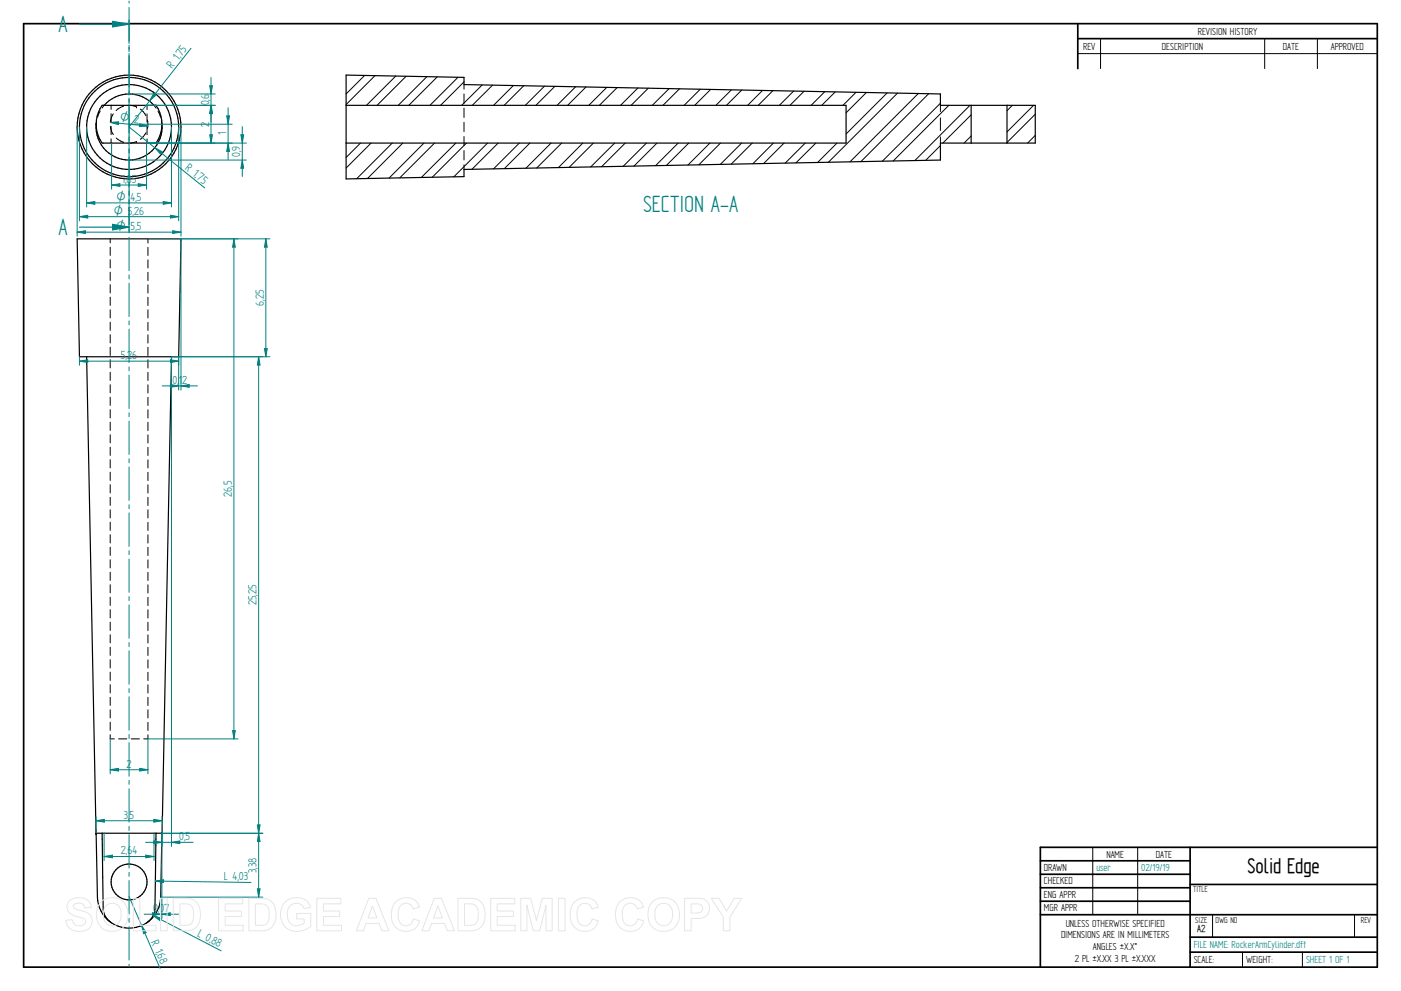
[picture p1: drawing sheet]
<svg xmlns="http://www.w3.org/2000/svg" width="594mm" height="420mm" viewBox="0 0 594 420" stroke-linecap="round" stroke-linejoin="round" font-family="sans-serif">
<g fill="none" stroke="#000" stroke-width=".72">
<path d="M10 10h574v400h-574zM457 10v19.1M457 16.4h127M504.6 359.2v50.8M584 359.2h-142.9v50.8M441.1 365h63.5M441.1 370.7h63.5M441.1 376.4h63.5M504.6 375h79.4M441.1 382.1h63.5M441.1 387.8h142.9M504.6 397.3h79.4"/>
<path d="M504.6 403.7h79.4"/>
</g>
<g fill="none" stroke="#000" stroke-width=".42">
<path d="M466.7 16.4v12.7M536.3 16.4v12.7M558.6 16.4v12.7M457 22.7h127M41 51.2l-.2 1.5M42.5 47.1l-1.1 2.6M44.1 44.7l-.8 1.1M46.8 53.6l.4 1.9 .9 1.6M47.1 44.7v1.7M47.1 48.2v3.5M47.1 53.6v3.5M47.1 58.9v1.8"/>
<path d="M48 48.3l-.8 1.5-.4 1.9M49.3 58.5l3.1 1.8M52.4 45l-1.3 .6-1.9 1.3M54.3 44.7h1.3l2.3 .6M57.9 45.3h.1M59.5 46.3l1.2 1 1.1 1.8M61.9 56.3l-1.2 1.7-1.2 1.1M62.4 44.7v1.7M62.4 48.3v3.5M62.4 53.6v3.5M62.4 58.9v1.8M62.5 50.8l.2 1.9-.2 1.8"/>
<path d="M65.3 44.7l.9 1.1M67 47.1l1.1 2.7M68.5 51.3l.2 1.4M57.9 60l-3.6 .7M57.9 60h.1M46.7 101.3v1.7M46.7 104.8v3.5M46.7 110.1v3.5M46.7 115.4v3.5M62.7 101.3v1.7M62.7 104.9v3.4M62.7 110.2v3.4"/>
<path d="M62.7 115.4v3.6M46.7 120.7v3.5M46.7 126v3.5M46.7 131.3v3.5M46.7 136.6v3.5M62.7 120.7v3.5M62.7 126v3.5M62.7 131.4v3.4M62.7 136.7v3.4M46.7 141.9v3.5M46.7 147.2v3.5M46.7 152.5v3.5"/>
<path d="M46.7 157.8v3.5M62.7 141.9v3.6M62.7 147.2v3.5M62.7 152.5v3.5M62.7 157.9v3.4M46.7 163.1v3.5M46.7 168.4v3.5M46.7 173.7v3.5M46.7 179v3.5M62.7 163.2v3.4M62.7 168.4v3.5M62.7 173.7v3.5"/>
<path d="M62.7 179v3.5M46.7 184.3v3.5M46.7 189.6v3.5M46.7 194.9v3.5M62.7 184.4v3.4M62.7 189.7v3.4M62.7 194.9v3.5M46.7 200.2v3.5M46.7 205.5v3.5M46.7 210.8v3.5M46.7 216.1v3.5M62.7 200.2v3.6"/>
<path d="M62.7 205.5v3.5M62.7 210.9v3.4M62.7 216.2v3.4M46.7 221.4v3.5M46.7 226.7v3.5M46.7 232v3.5M46.7 237.3v3.5M62.7 221.4v3.5M62.7 226.7v3.6M62.7 232v3.5M62.7 237.4v3.4M46.7 242.6v3.5"/>
<path d="M46.7 247.9v3.5M46.7 253.2v3.5M46.7 258.5v3.5M62.7 242.7v3.4M62.7 247.9v3.5M62.7 253.2v3.6M62.7 258.5v3.5M46.7 263.8v3.5M46.7 269.1v3.5M46.7 274.4v3.5M46.7 279.7v3.5M62.7 263.8v3.5"/>
<path d="M62.7 269.2v3.4M62.7 274.4v3.5M62.7 279.7v3.6M46.7 285v3.5M46.7 290.3v3.5M46.7 295.6v3.5M62.7 285v3.5M62.7 290.3v3.5M62.7 295.7v3.4M46.7 311.5v1.8h1.8M46.7 300.9v3.5M46.7 306.2v3.5"/>
<path d="M50.3 313.3h3.5M55.6 313.3h3.5M62.7 311.5v1.8h-1.7M62.7 300.9v3.5M62.7 306.2v3.5M463.4 359.2v28.6M482.4 359.2v28.6M514.2 387.9v9.4M574.4 387.9v9.4M526.9 403.7v6.3M552.3 403.7v6.3"/>
</g>
<g fill="none" stroke="#000" stroke-width=".51">
<path d="M40.8 52.7a14 14 0 0 0 13.9 15.2 14 14 0 0 0 14-15.2M43.3 44.7h22.9a14.1 14.1 0 0 1 0 16h-22.9a13.9 13.9 0 0 1 0-16zM44.1 44.7a14 14 0 0 1 21.2 0M32.7 101.3h44l-.9 50h-42.1zM36.7 151.3l4.1 202h27.9l4-202M40.8 353.3l.5 27.1a13.7 13.7 0 0 0 5.5 10.5M43.3 353.3l.5 32.2a8.3 8.3 0 0 0 6.3 7.2 13.5 13.5 0 0 0 12-1.4M66.2 353.3l-.5 32.2a7.3 7.3 0 0 1-3.6 5.8M68.7 353.3l-.5 27.1a13.7 13.7 0 0 1-6.1 10.9"/>
<circle cx="54.7" cy="53.9" r="21.1"/>
<circle cx="54.7" cy="53.8" r="18"/>
<circle cx="54.7" cy="53.8" r="22"/>
<circle cx="54.7" cy="373.9" r="7.6"/>
</g>
<g fill="#000">
<circle cx="40.8" cy="353.3" r=".25"/>
<circle cx="68.7" cy="353.3" r=".25"/>
</g>
<path d="M33.7 10.2h21v8.1M54.7 20.1v1.7M54.7 23.6v16.2M54.7 41.6v1.7M54.7 45.1v16.2M54.7 63.2v1.7M54.7 66.6v16.3M54.7 84.7v1.7M54.7 88.2v8.1" fill="none" stroke="#008080" stroke-width=".51"/>
<path d="M47.7 9.1l7 1.1-7 1.2z" fill="#008080"/>
<path d="M47.7 9.1l7 1.1-7 1.2zM33.7 96.3h21" fill="none" stroke="#008080" stroke-width=".51"/>
<path d="M47.7 95.1l7 1.2-7 1.2z" fill="#008080"/>
<path d="M54.7 8.5v1.7M47.7 95.1l7 1.2-7 1.2zM54.7 96.3v1.7" fill="none" stroke="#008080" stroke-width=".51"/>
<g fill="none" stroke="#000" stroke-width=".42">
<path d="M154.6 32l-7.8 7.8M159 32.1l-12.2 12.2M167.8 32.3l-12.4 12.4M172.2 32.3l-12.3 12.4M181 32.5l-12.1 12.2M185.4 32.6l-12.1 12.1M194.2 32.8l-11.9 11.9M196.8 34.7l-10 10M196.8 35.9v1.9M196.8 39.8v4M204.5 36l-8.7 8.7M208.9 36.1l-8.6 8.6"/>
<path d="M217.7 36.3l-8.4 8.4M222.1 36.4l-8.3 8.3M230.9 36.5l-8.1 8.2M235.3 36.6l-8.1 8.1M244.1 36.8l-7.9 7.9M248.5 36.9l-7.8 7.8M257.3 37l-7.6 7.7M261.7 37.1l-7.5 7.6M270.5 37.3l-7.4 7.4M274.9 37.4l-7.3 7.3M283.7 37.6l-7.1 7.1M288.1 37.7l-7 7"/>
<path d="M296.9 37.8l-6.8 6.9M301.3 37.9l-6.7 6.8M310.1 38.1l-6.5 6.6M314.5 38.2l-6.4 6.5M323.3 38.4l-6.3 6.3M327.7 38.4l-6.2 6.3M336.5 38.6l-6 6.1M340.9 38.7l-5.9 6M349.8 38.9l-5.8 5.8M354.2 39l-5.8 5.7M363 39.2l-5.5 5.5M367.4 39.2l-8.6 8.6"/>
<path d="M376.2 39.4l-17.4 17.4M380.6 39.5l-29.3 29.3M389.4 39.7l-29 28.9M393.8 39.8l-28.8 28.7M196.8 45.8v4M196.8 51.9v3.9M196.8 57.9v3.9M398.8 43.8l-24.6 24.5M398.8 44.7v2.6M398.8 50v5.3M398.8 58v2.7M402.3 44.7l-23.6 23.5"/>
<path d="M411.3 44.7l-23.4 23.4M411.8 48.7l-12 12M411.8 57.7l-3 3M429.3 44.7l-2.3 2.2M438.3 44.7l-11.3 11.2M439 48.4l-12 12M439 57.4l-3.3 3.3M152.9 60.7l-6.1 6.1M157.3 60.7l-10.5 10.5M166.3 60.7l-15 15.1M170.8 60.7l-15 15M179.8 60.7l-14.8 14.8"/>
<path d="M184.3 60.7l-14.8 14.7M193.3 60.7l-14.6 14.5M196.8 63.8v4M196.8 69.8v2M197.8 60.7l-14.5 14.4M206.7 60.7l-14.3 14.3M211.2 60.7l-11.1 11.1M220.2 60.7l-10.9 10.9M224.7 60.7l-10.8 10.8M233.7 60.7l-10.7 10.6M238.2 60.7l-10.6 10.5M247.1 60.7l-10.3 10.4"/>
<path d="M251.6 60.7l-10.3 10.3M260.6 60.7l-10.1 10.1M265.1 60.7l-10 10M274.1 60.7l-9.9 9.8M278.6 60.7l-9.8 9.7M287.6 60.7l-9.6 9.5M292.1 60.7l-9.5 9.4M301 60.7l-9.3 9.3M305.5 60.7l-9.2 9.2M314.5 60.7l-9 9M319 60.7l-9 8.9M327.9 60.7l-8.7 8.7"/>
<path d="M332.5 60.7l-8.7 8.6M341.5 60.7l-8.6 8.5M345.9 60.7l-8.4 8.3M354.9 60.7l-8.2 8.2M398.8 61.7l-6.3 6.3"/>
</g>
<path d="M146.8 31.8l50 1v3.1l202 3.9v4.9h40.2v16h-40.2v7.2l-202 3.9v3.1l-50 1zM146.8 44.7h212v16h-212M411.8 44.7v16M427 44.7v16" fill="none" stroke="#000" stroke-width=".51"/>
<g fill="none" stroke="#008080" stroke-width=".42">
<path d="M54.7 .5v.9M54.7 3.1v14.3M54.7 19.1v1.7M54.7 22.6v14.2M54.7 38.6v1.7M32.7 53.8v46.4M54.7 42.1v14.2M54.7 58.1v1.7M76.7 53.8v46.4M54.7 61.6v14.2M54.7 77.6v1.7M32.7 98.4l3.5-.6v1.2z"/>
<path d="M54.7 81.1v14.2M54.7 97.1v1.7M54.7 100.6v14.2M54.7 116.5v1.8M54.7 120.1v14.1M54.7 136.1v1.7M54.7 139.5v14.2M54.7 155.5v1.7M54.7 159v14.2M54.7 175v1.7M54.7 178.5v14.2M54.7 194.5v1.7"/>
<path d="M54.7 198v14.2M54.7 214v1.7M54.7 217.5v14.2M54.7 233.5v1.7M54.7 237v14.2M54.7 252.9v1.7M54.7 256.5v14.1M54.7 272.4v1.8M54.7 275.9v14.2M54.7 291.9v1.7M54.7 295.4v14.2M54.7 311.4v1.7"/>
<path d="M54.7 314.9v14.2M54.7 330.9v1.7M54.7 334.4v14.2M54.7 350.4v1.7M54.7 353.9v14.1M54.7 369.9v1.7M54.7 373.3v14.3M54.7 389.3v1.7M54.7 392.9v14.1M54.7 408.8v.9"/>
</g>
<path d="M32.7 98.4l3.5-.6v1.2z" fill="#008080"/>
<path d="M73.2 97.8l3.5 .6-3.5 .6z" fill="none" stroke="#008080" stroke-width=".42"/>
<path d="M73.2 97.8l3.5 .6-3.5 .6z" fill="#008080"/>
<path d="M33.7 53.8v39.8M75.8 53.8v39.8M32.7 98.4h44M33.7 91.9l3.5-.6v1.2z" fill="none" stroke="#008080" stroke-width=".42"/>
<path d="M33.7 91.9l3.5-.6v1.2z" fill="#008080"/>
<path d="M72.3 91.3l3.5 .6-3.5 .6z" fill="none" stroke="#008080" stroke-width=".42"/>
<path d="M72.3 91.3l3.5 .6-3.5 .6z" fill="#008080"/>
<path d="M36.7 53.8v34M72.7 53.8v34M33.7 91.9h42.1M36.7 86l3.5-.6v1.2z" fill="none" stroke="#008080" stroke-width=".42"/>
<path d="M36.7 86l3.5-.6v1.2z" fill="#008080"/>
<path d="M69.2 85.4l3.5 .6-3.5 .6z" fill="none" stroke="#008080" stroke-width=".42"/>
<path d="M69.2 85.4l3.5 .6-3.5 .6z" fill="#008080"/>
<path d="M46.8 51.9l15.9 1.5M46.8 51.9l3.5-.3-.1 1.2zM36.7 86h36" fill="none" stroke="#008080" stroke-width=".42"/>
<path d="M46.8 51.9l3.5-.3-.1 1.2z" fill="#008080"/>
<path d="M59.3 52.5l3.4 .9-3.6 .3z" fill="none" stroke="#008080" stroke-width=".42"/>
<path d="M59.3 52.5l3.4 .9-3.6 .3z" fill="#008080"/>
<path d="M47.3 60.7v19.5M47.3 78.4l3.5-.5v1.1zM62.1 60.7v19.5" fill="none" stroke="#008080" stroke-width=".42"/>
<path d="M47.3 78.4l3.5-.5v1.1z" fill="#008080"/>
<path d="M58.6 77.9l3.5 .5-3.5 .6z" fill="none" stroke="#008080" stroke-width=".42"/>
<path d="M58.6 77.9l3.5 .5-3.5 .6z" fill="#008080"/>
<path d="M65.1 39.8l.9 .7-2.6 2.3zM81 20.5l-26.3 33.3M47.3 78.4h14.8" fill="none" stroke="#008080" stroke-width=".42"/>
<path d="M65.1 39.8l.9 .7-2.6 2.3z" fill="#008080"/>
<path d="M54.7 53.8l32.1 25.9M65.7 62.6l3 1.7-.7 1z" fill="none" stroke="#008080" stroke-width=".42"/>
<path d="M65.7 62.6l3 1.7-.7 1z" fill="#008080"/>
<path d="M62.4 44.7h28.9M88.9 57.1h1.2l-.6 3.6zM62.4 60.7h28.9" fill="none" stroke="#008080" stroke-width=".42"/>
<path d="M88.9 57.1h1.2l-.6 3.6z" fill="#008080"/>
<path d="M89.5 44.7l.6 3.5h-1.2z" fill="none" stroke="#008080" stroke-width=".42"/>
<path d="M89.5 44.7l.6 3.5h-1.2z" fill="#008080"/>
<path d="M54.7 52.7h43.8M89.5 44.7v16M62.1 60.7h36.4M96.7 60.7l.6 3.5h-1.2z" fill="none" stroke="#008080" stroke-width=".42"/>
<path d="M96.7 60.7l.6 3.5h-1.2z" fill="#008080"/>
<path d="M96.1 49.1h1.2l-.6 3.6z" fill="none" stroke="#008080" stroke-width=".42"/>
<path d="M96.1 49.1h1.2l-.6 3.6z" fill="#008080"/>
<path d="M96.7 45.7v21.9M102.1 57.1h1.2l-.6 3.6zM54.7 67.9h49.8M62.1 60.7h42.4" fill="none" stroke="#008080" stroke-width=".42"/>
<path d="M102.1 57.1h1.2l-.6 3.6z" fill="#008080"/>
<path d="M102.7 67.9l.6 3.4h-1.2z" fill="none" stroke="#008080" stroke-width=".42"/>
<path d="M102.7 67.9l.6 3.4h-1.2z" fill="#008080"/>
<path d="M54.7 39.8h36.6M62.1 44.7h29.2M89.5 44.7l.6 3.5h-1.2zM102.7 53.7v21.1" fill="none" stroke="#008080" stroke-width=".42"/>
<path d="M89.5 44.7l.6 3.5h-1.2z" fill="#008080"/>
<path d="M88.9 36.4h1.2l-.6 3.4z" fill="none" stroke="#008080" stroke-width=".42"/>
<path d="M88.9 36.4h1.2l-.6 3.4z" fill="#008080"/>
<path d="M89.5 32.9v18.7M76.7 101.3h37.8M75.8 151.3h38.7M112.1 147.8h1.2l-.6 3.5z" fill="none" stroke="#008080" stroke-width=".42"/>
<path d="M112.1 147.8h1.2l-.6 3.5z" fill="#008080"/>
<path d="M112.7 101.3l.6 3.5h-1.2z" fill="none" stroke="#008080" stroke-width=".42"/>
<path d="M112.7 101.3l.6 3.5h-1.2z" fill="#008080"/>
<path d="M76.7 101.3v64.1M112.7 101.3v50M75.8 151.3v14.1M72.3 163l3.5 .6-3.5 .6z" fill="none" stroke="#008080" stroke-width=".42"/>
<path d="M72.3 163l3.5 .6-3.5 .6z" fill="#008080"/>
<path d="M76.7 163.6l3.5-.6v1.2z" fill="none" stroke="#008080" stroke-width=".42"/>
<path d="M76.7 163.6l3.5-.6v1.2z" fill="#008080"/>
<path d="M72.7 151.3h38.8M68.8 163.6h14.9M68.7 353.3h42.8M109.1 349.8h1.2l-.6 3.5z" fill="none" stroke="#008080" stroke-width=".42"/>
<path d="M109.1 349.8h1.2l-.6 3.5z" fill="#008080"/>
<path d="M109.7 151.3l.6 3.5h-1.2z" fill="none" stroke="#008080" stroke-width=".42"/>
<path d="M109.7 151.3l.6 3.5h-1.2z" fill="#008080"/>
<path d="M72.7 151.3v207.6M109.7 151.3v202M65.2 356.5l3.5 .6-3.5 .6zM68.7 353.3v5.6" fill="none" stroke="#008080" stroke-width=".42"/>
<path d="M65.2 356.5l3.5 .6-3.5 .6z" fill="#008080"/>
<path d="M72.7 357.1l3.5-.6v1.2z" fill="none" stroke="#008080" stroke-width=".42"/>
<path d="M72.7 357.1l3.5-.6v1.2z" fill="#008080"/>
<path d="M62.7 101.3h38.3M62.7 313.3h38.3M98.6 309.8h1.2l-.6 3.5zM61.7 357.1h20.2" fill="none" stroke="#008080" stroke-width=".42"/>
<path d="M98.6 309.8h1.2l-.6 3.5z" fill="#008080"/>
<path d="M99.2 101.3l.6 3.5h-1.2z" fill="none" stroke="#008080" stroke-width=".42"/>
<path d="M99.2 101.3l.6 3.5h-1.2z" fill="#008080"/>
<path d="M99.2 101.3v212M33.7 151.3v3.6M33.7 153.1l3.5-.6v1.2zM75.8 151.3v3.6" fill="none" stroke="#008080" stroke-width=".42"/>
<path d="M33.7 153.1l3.5-.6v1.2z" fill="#008080"/>
<path d="M72.3 152.5l3.5 .6-3.5 .6z" fill="none" stroke="#008080" stroke-width=".42"/>
<path d="M72.3 152.5l3.5 .6-3.5 .6z" fill="#008080"/>
<path d="M33.7 153.1h42.1M46.7 313.3v14.8M62.7 313.3v14.8M46.7 326.3l3.5-.5v1.1z" fill="none" stroke="#008080" stroke-width=".42"/>
<path d="M46.7 326.3l3.5-.5v1.1z" fill="#008080"/>
<path d="M59.2 325.8l3.5 .5-3.5 .6z" fill="none" stroke="#008080" stroke-width=".42"/>
<path d="M59.2 325.8l3.5 .5-3.5 .6z" fill="#008080"/>
<path d="M46.7 326.3h16M44.1 353.3v11.6M65.3 353.3v11.6M44.1 363.1l3.6-.6v1.2z" fill="none" stroke="#008080" stroke-width=".42"/>
<path d="M44.1 363.1l3.6-.6v1.2z" fill="#008080"/>
<path d="M61.8 362.5l3.5 .6-3.5 .6z" fill="none" stroke="#008080" stroke-width=".42"/>
<path d="M61.8 362.5l3.5 .6-3.5 .6z" fill="#008080"/>
<path d="M40.7 346.2v7.1M40.7 348l3.5-.6v1.2zM68.7 346.2v7.1M44.1 363.1h21.2" fill="none" stroke="#008080" stroke-width=".42"/>
<path d="M40.7 348l3.5-.6v1.2z" fill="#008080"/>
<path d="M65.2 347.4l3.5 .6-3.5 .6z" fill="none" stroke="#008080" stroke-width=".42"/>
<path d="M65.2 347.4l3.5 .6-3.5 .6z" fill="#008080"/>
<path d="M40.7 348h28M68.7 353.3h42.8M109.7 353.3l.6 3.5h-1.2zM68.2 380.4h43.3" fill="none" stroke="#008080" stroke-width=".42"/>
<path d="M109.7 353.3l.6 3.5h-1.2z" fill="#008080"/>
<path d="M109.1 376.9h1.2l-.6 3.5z" fill="none" stroke="#008080" stroke-width=".42"/>
<path d="M109.1 376.9h1.2l-.6 3.5z" fill="#008080"/>
<path d="M68.7 353.3v36M109.7 353.3v27.1M68.2 380.4v8.9M68.7 387.6l3.5-.6v1.2z" fill="none" stroke="#008080" stroke-width=".42"/>
<path d="M68.7 387.6l3.5-.6v1.2z" fill="#008080"/>
<path d="M64.6 387l3.6 .6-3.6 .6z" fill="none" stroke="#008080" stroke-width=".42"/>
<path d="M64.6 387l3.6 .6-3.6 .6z" fill="#008080"/>
<path d="M65.9 373.5l40.5 .6M65.9 373.5l3.5-.5-.1 1.2zM61.1 387.6h14.6" fill="none" stroke="#008080" stroke-width=".42"/>
<path d="M65.9 373.5l3.5-.5-.1 1.2z" fill="#008080"/>
<path d="M54.7 380.1l13.2 30.5M60.1 392.4l1.9 3-1.1 .5z" fill="none" stroke="#008080" stroke-width=".42"/>
<path d="M60.1 392.4l1.9 3-1.1 .5z" fill="#008080"/>
<path d="M65 388.2l28.8 14.9M65 388.2l3.4 1.1-.6 1z" fill="none" stroke="#008080" stroke-width=".42"/>
<path d="M65 388.2l3.4 1.1-.6 1z" fill="#008080"/>
<g fill="none" stroke="#e6e6e6" stroke-width=".42">
<path d="M29.6 381.8a6.5 6.5 0 0 1 8.5 .8l.6 2.2-2.8 .1a2.7 2.7 0 0 0-2.1-2 2.7 2.7 0 0 0-2.7 1.1 1.87 1.87 0 0 0 2.2 1.8l1.4 .4a4.4 4.4 0 0 1 4 6.2 6.4 6.4 0 0 1-9.1 1.3l-1.2-1.8-.5-1.7 2.7-.3a2.94 2.94 0 0 0 2.6 2.6 2.94 2.94 0 0 0 3.1-1.9 2.67 2.67 0 0 0-2.9-1.8 4.9 4.9 0 0 1-5-4.3l.4-1.6zM42.8 382.4a6.9 6.9 0 0 1 8.3-.8 6.9 6.9 0 0 1 3 7.7 6.7 6.7 0 0 1-8 5.5 6.7 6.7 0 0 1-5.1-8.3 6.1 6.1 0 0 1 1.8-4.1zM44.8 384.2a3.9 3.9 0 0 1 4.6-.8 3.9 3.9 0 0 1 2 4.3 3.8 3.8 0 0 1-1.9 4.3 3.8 3.8 0 0 1-4.6-.7 6.6 6.6 0 0 1-.1-7.1zM56.5 381h2.8v11.3h6.9v2.3h-9.7zM68.1 380.9h2.8v13.7h-2.8zM73.5 380.9h5a5.9 5.9 0 0 1 6.5 7 5.9 5.9 0 0 1-6.3 6.7h-5.2zM76.3 383.2h1.8a3.4 3.4 0 0 1 4 3.9v1.2a3.2 3.2 0 0 1-3.8 4h-2zM92.7 380.9h10.2v2.3h-7.4v3h6.9v2.4h-6.9v3.7h7.7v2.3h-10.5zM105.5 380.9h5.1a5.9 5.9 0 0 1 6.4 7 5.9 5.9 0 0 1-6.3 6.7h-5.2zM108.3 383.2h1.9a3.4 3.4 0 0 1 4 3.9v1.2a3.2 3.2 0 0 1-3.8 4h-2.1zM120.9 382.4a7.3 7.3 0 0 1 9.7 .1l1 2.2-2.7 .5a3.7 3.7 0 0 0-4.6-2 3.7 3.7 0 0 0-2.5 4.4 4.2 4.2 0 0 0 2.2 4.5 4.2 4.2 0 0 0 5-.8v-1.7h-3.2v-2.3h6v5.4a8.1 8.1 0 0 1-11.8-.8 8.3 8.3 0 0 1 .9-9.5zM134.4 380.9h10.2v2.3h-7.4v3h6.9v2.4h-6.9v3.7h7.6v2.3h-10.4z"/>
<path d="M156.4 380.9h3l5.5 13.7h-3l-1.2-3.1h-5.5l-1.1 3.1h-3zM157.9 384.1l1.9 5.1h-3.7zM167.7 382.5a6 6 0 0 1 10.2 2.1l-2.8 .7a3.2 3.2 0 0 0-3.9-2.2 3.2 3.2 0 0 0-2.4 3.8 4.6 4.6 0 0 0 2.5 5.5 3.2 3.2 0 0 0 4-2.8l2.6 .8a6.1 6.1 0 0 1-7.2 4.3 6.1 6.1 0 0 1-4.8-6.8 7.7 7.7 0 0 1 1.8-5.4zM184.1 380.9h3.1l5.5 13.7h-3l-1.2-3.1h-5.5l-1.1 3.1h-3zM185.7 384.1l1.9 5.1h-3.8zM194.2 380.9h5a5.9 5.9 0 0 1 6.5 7 5.9 5.9 0 0 1-6.3 6.7h-5.2zM197 383.2h1.8a3.4 3.4 0 0 1 4 3.9v1.2a3.2 3.2 0 0 1-3.8 4h-2zM208.1 380.9h10.2v2.3h-7.4v3h6.9v2.4h-6.9v3.7h7.6v2.3h-10.4zM220.8 380.9h4.2l2.5 9.3 2.4-9.3h4.2v13.7h-2.5l-.1-10.8-2.7 10.8h-2.7l-2.7-10.8v10.8h-2.6zM236.8 380.9h2.8v13.7h-2.8zM243.5 382.5a6 6 0 0 1 10.2 2.1l-2.8 .7a3.2 3.2 0 0 0-3.8-2.2 3.2 3.2 0 0 0-2.4 3.8 4.6 4.6 0 0 0 2.4 5.5 3.2 3.2 0 0 0 4-2.8l2.6 .8a6.1 6.1 0 0 1-7.2 4.3 6.1 6.1 0 0 1-4.7-6.8 7.7 7.7 0 0 1 1.7-5.4zM262.7 382.5a6 6 0 0 1 10.2 2.1l-2.7 .7a3.2 3.2 0 0 0-3.9-2.2 3.2 3.2 0 0 0-2.4 3.8 4.6 4.6 0 0 0 2.4 5.5 3.2 3.2 0 0 0 4-2.8l2.7 .8a6.1 6.1 0 0 1-7.2 4.3 6.1 6.1 0 0 1-4.8-6.8 7.7 7.7 0 0 1 1.7-5.4z"/>
<path d="M276.7 382.4a6.9 6.9 0 0 1 8.3-.8 6.9 6.9 0 0 1 3 7.7 6.7 6.7 0 0 1-8.1 5.5 6.7 6.7 0 0 1-5.1-8.3 6.1 6.1 0 0 1 1.9-4.1zM278.7 384.2a3.9 3.9 0 0 1 4.6-.8 3.9 3.9 0 0 1 1.9 4.3 3.8 3.8 0 0 1-1.8 4.3 3.8 3.8 0 0 1-4.7-.7 6.6 6.6 0 0 1 0-7.1zM290.3 380.9h5.2a4.4 4.4 0 0 1 5.4 4.3 4.4 4.4 0 0 1-5.4 4.2h-2.4v5.2h-2.8zM293.1 383.2h1.8a2.1 2.1 0 0 1 2.6 .6 2.1 2.1 0 0 1 0 2.6 3.4 3.4 0 0 1-2.9 .7h-1.5zM301.6 380.9h3.3l3.2 5.4 3.2-5.4h3.2l-5 7.9v5.8h-2.8v-5.8z"/>
</g>
<g font-size="11.3" fill="#008080">
<text x="24.8" y="13.7">A</text>
<text x="272.7" y="89.8">SECTION A-A</text>
<text x="24.8" y="99.8">A</text>
</g>
<text font-size="10.1" x="529" y="370.2">Solid Edge</text>
<g font-size="5.6" fill="#008080">
<text x="73.1" y="29.1" transform="rotate(-52 73.1 29.1)">R 1,</text>
<text x="76.9" y="24.3" transform="rotate(-52 76.9 24.3)">75</text>
<text x="88.6" y="44.7" transform="rotate(-90 88.6 44.7)">0,6</text>
<text x="88.6" y="53.7" transform="rotate(-90 88.6 53.7)">2</text>
<text x="95.8" y="57.4" transform="rotate(-90 95.8 57.4)">1</text>
<text x="78.3" y="71.7" transform="rotate(39 78.3 71.7)">R 1,</text>
<text x="101.8" y="66.7" transform="rotate(-90 101.8 66.7)">0,9</text>
<text x="51.6" y="77.6">1,85</text>
<text x="83.1" y="75.6" transform="rotate(39 83.1 75.6)">75</text>
<text x="55.4" y="85.1">4,5</text>
<text x="111.8" y="129.7" transform="rotate(-90 111.8 129.7)">6,25</text>
<text x="51.3" y="152.2">5,26</text>
<text x="73.1" y="162.7">0,12</text>
<text x="98.3" y="210.7" transform="rotate(-90 98.3 210.7)">26,5</text>
<text x="108.8" y="256.7" transform="rotate(-90 108.8 256.7)">25,25</text>
<text x="53.7" y="325.5">2</text>
<text x="52.5" y="347.1">3,5</text>
<text x="76" y="356.2">0,5</text>
<text x="51.2" y="362.2">2,64</text>
<text x="108.8" y="370.1" transform="rotate(-90 108.8 370.1)">3,38</text>
<text x="94.9" y="373.1" transform="rotate(1 94.9 373.1)">L 4,</text>
<text x="101.3" y="373.2" transform="rotate(1 101.3 373.2)">03</text>
<text x="64.9" y="386.7">0,07</text>
<text x="64" y="399.4" transform="rotate(67 64 399.4)">R 1,</text>
<text x="83.5" y="396.8" transform="rotate(27 83.5 396.8)">L 0,</text>
<text x="89.2" y="399.8" transform="rotate(27 89.2 399.8)">88</text>
<text x="66.5" y="405.1" transform="rotate(67 66.5 405.1)">68</text>
</g>
<g font-size="5.4" fill="#008080">
<text x="50.8" y="51.4" transform="rotate(5 50.8 51.4)">O 2</text>
<text x="49.4" y="85.1">O</text>
<text x="48.3" y="91">O 5,26</text>
<text x="49.4" y="97.5">O 5,5</text>
</g>
<g font-size="4.9">
<text x="507.9" y="14.7">REVISION HISTORY</text>
<text x="459.3" y="21">REV</text>
<text x="492.7" y="21">DESCRIPTION</text>
<text x="544" y="21">DATE</text>
<text x="564.3" y="21">APPROVED</text>
<text x="469.1" y="363.6">NAME</text>
<text x="490.1" y="363.6">DATE</text>
<text x="442.7" y="369.3">DRAWN</text>
<text x="442.7" y="375">CHECKED</text>
<text x="442.7" y="380.7">ENG APPR</text>
<text x="442.7" y="386.4">MGR APPR</text>
<text x="451.9" y="392.9">UNLESS OTHERWISE SPECIFIED</text>
<text x="449.9" y="397.9">DIMENSIONS ARE IN MILLIMETERS</text>
<text x="455.7" y="407.8">2 PL ±X.XX 3 PL ±X.XXX</text>
<text x="463.5" y="402.9">ANGLES ±X.X°</text>
<text x="506.2" y="408.3">SCALE:</text>
<text x="528.4" y="408.3">WEIGHT:</text>
</g>
<g font-size="4.9" fill="#008080">
<text x="464.9" y="369.3">user</text>
<text x="483.9" y="369.3">02/19/19</text>
<text x="506.2" y="402">FILE NAME: RockerArmCylinder.dft</text>
<text x="553.8" y="408.4">SHEET 1 OF 1</text>
</g>
<text font-size="4.8" x="507.7" y="395.3">A2</text>
<g font-size="4.1">
<text x="505.9" y="378.3">TITLE</text>
<text x="506.9" y="391.1">SIZE</text>
<text x="515.4" y="391.1">DWG NO</text>
<text x="577" y="391.1">REV</text>
</g>
</svg>
